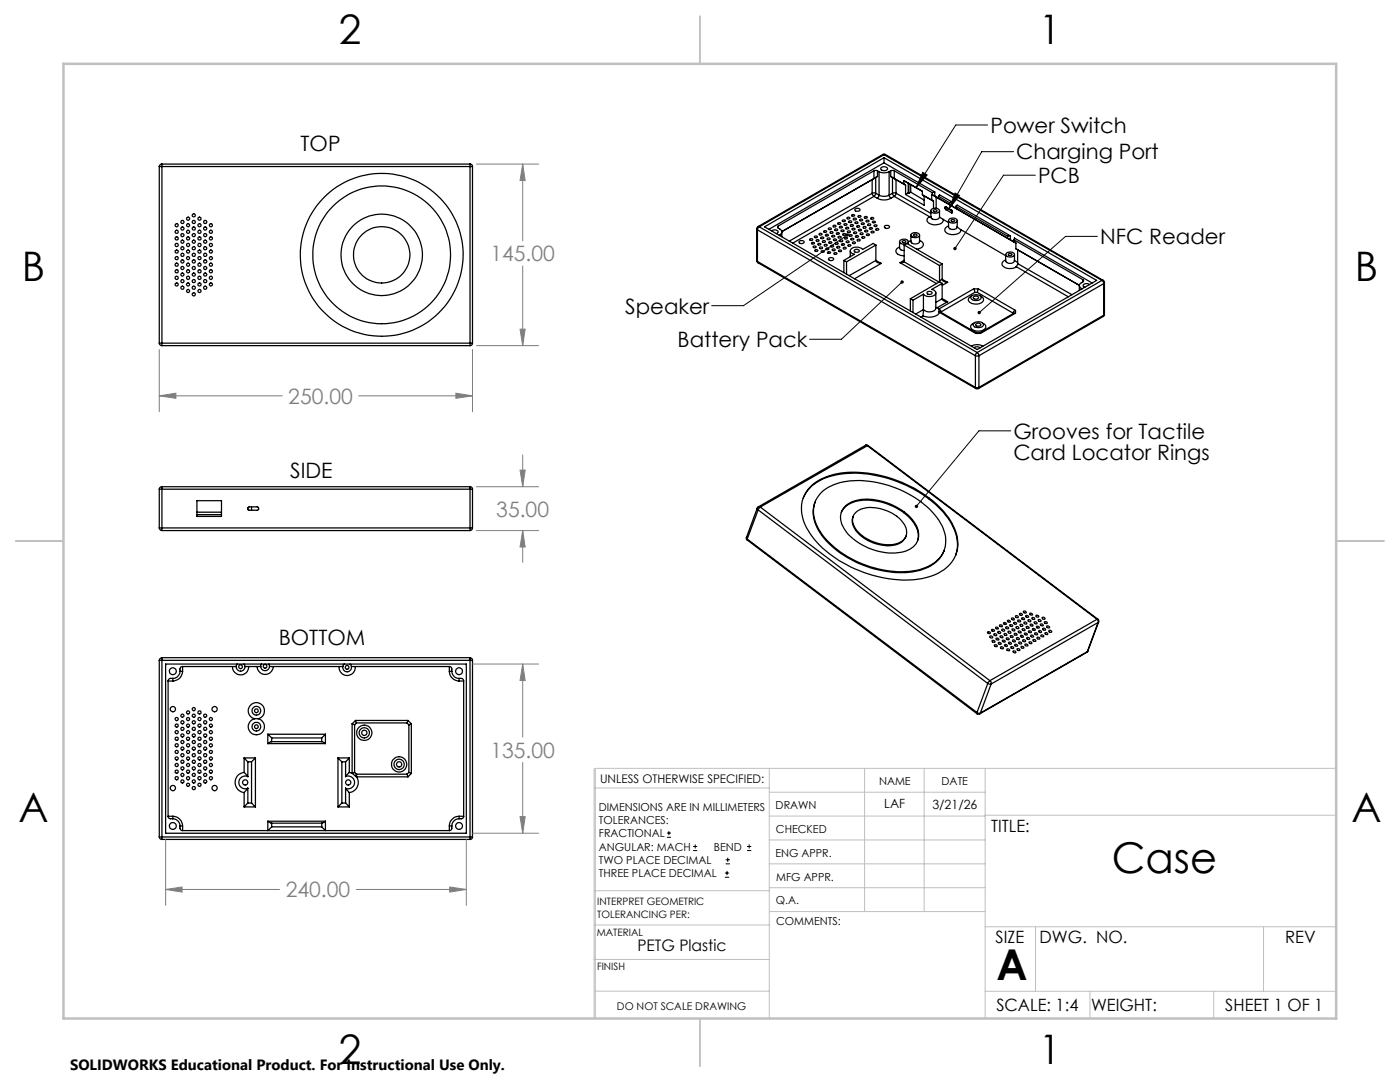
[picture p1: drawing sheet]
<svg xmlns="http://www.w3.org/2000/svg" width="279mm" height="216mm" viewBox="0 0 279 216" stroke-linecap="round" stroke-linejoin="round" font-family="sans-serif">
<g fill="none" stroke="#000" stroke-width=".25">
<path d="M31.8 33.2h.5M31.8 33.2v35.3M32.3 32.7l-.3 .1-.2 .4M32.3 32.7v.5M32.3 33.2v35.3M32.3 33.2h61.5M32.3 32.7h61.5M93.8 32.7l.3 .1 .2 .4M93.8 33.2h.5M93.8 32.7v.5M93.8 33.2v35.3M94.3 33.2v35.3"/>
<path d="M174.1 38.6l.3 .6M174.1 38.6h.7M174.1 38.6l-16.6 9.5M174.4 34.1h.7M174.4 34.1l-19.1 11M174.4 39.2l.7 .3M174.4 34.1v1.5M174.4 35.6l-18.4 10.6M174.4 39.2l-16.2 9.3M174.8 35.4l-.7 .4v2.8M174.8 38.6l-.4 .6M174.8 38.6l.6 .3"/>
<path d="M174.8 35.4v3.2M175.1 39.5a2.76 2.76 0 0 0 2.7 0M175.1 35.2l-.7 .4M175.1 34.1l.3 .2M175.1 35.2l-.3 .2M175.1 34.1v1.1M175.4 34.3a2.17 2.17 0 0 0 2 0M175.4 38.9a2.17 2.17 0 0 0 2 0M175.4 38.9l-.3 .6M175.4 34.3v4.6M175.9 33.4a.8 .8 0 0 1 1.2 .3 .81 .81 0 0 1-1.3 0zM176.2 30.8h.5"/>
<path d="M176.2 30.8l.2 .1M176.2 30.8l-24.9 14.4M176.4 30.9l-24.9 14.4M176.4 30.9l43.5 25.1M176.4 32.5l-22.9 13.3M176.4 32.5l10.1 5.8M176.4 31.5v1M176.7 30.8l-.3 .1M176.7 30.8l43.5 25.2M177.4 38.9l.4 .6M177.4 34.3v4.6M177.8 34.1h.7"/>
<path d="M177.8 35.2l.7 .4M177.8 34.1l-.4 .2M177.8 35.2l.3 .2M177.8 34.1v1.1M178.1 35.4l.7 .4M178.1 38.6h.7M178.1 38.6l.4 .6M178.1 35.4v3.2M178.1 38.6l-.7 .3M178.5 34.1l7.6 4.4M178.5 39.2l-.7 .3M178.5 39.2l7 4.1"/>
<path d="M178.5 35.6l1.9 1.1M178.5 34.1v1.5M178.8 38.6l-.3 .6M178.8 35.8v2.8M178.8 35.8l1.9 1.1M178.8 38.6l7 4M180.4 36.1v.6M180.4 36.1l3.7 2.1M180.4 36.7l.3 .2M180.7 38.8l3.7 2.2v-1.9M180.7 36.9v1.9M181.3 38.5l-.6 .3"/>
<path d="M181.3 38.5l.1 .1M181.3 36.5v2M181.4 36.6v2M181.8 38.3l-.4 .3M181.8 38.3l2.6 1.6M181.8 36.8v1.5M184.1 38.9l1.8 1M184.1 38.2v.7M184.1 38.9l.3 .2M184.4 39.1l1.9 1M185.9 38.8h.2M185.9 38.8l.9 .5"/>
<path d="M185.9 38.8v1.1M185.9 39.9l.4 .2M186.1 38.8l.4 .3M186.1 38.5v.3M186.5 38.3l-.4 .2M186.5 39.1l1 .6-.2-.1M186.5 38.3v.8M186.8 39.3l15.9 9.2M186.8 39.3v2.3M187.3 39.2l.2-.3 2.5 1.4M187.3 39.6l2.2 1.3M187.3 39.2l2.2 1.3"/>
<path d="M187.3 39.2v.4M151 52l.3 .4M151 45.6l.2 .3M151 52l.2 .2M151 45.6v6.4M151.2 52.2l.1 .2M151.2 45.9l43.5 25.1M151.2 45.9v6.3M151.2 52.2l43.5 25.1M151.3 45.2l-.3 .4M151.3 45.2l.2 .1M151.3 52.4l43.5 25.1"/>
<path d="M151.5 45.3l-.3 .6M151.5 45.3l43.5 25M152.6 45.3l23.8-13.8 42.5 24.5-23.9 13.7zM154 46.1a.78 .78 0 0 1 1.3 .3l-.4 .2M155.3 45.1l-.1 .2 .1 .2M155.3 45.5l.3 .2a.61 .61 0 0 1 .4 .6 .61 .61 0 0 1-.4 .5M155.3 45.1v.4M155.6 46.8l-.1 .1M155.6 46.8v.2M156 46.3v.9M159.5 48.2a.53 .53 0 0 1 .6-.2 .53 .53 0 0 1 .3 .4 .53 .53 0 0 1-.5 .2 .53 .53 0 0 1-.4-.4zM161.6 47.7a.29 .29 0 0 1 .4-.1 .29 .29 0 0 1 .1 .3h-.4z"/>
<path d="M162 48.5a.31 .31 0 0 1 .3-.2 .31 .31 0 0 1 .2 .3 .32 .32 0 0 1-.3 .1 .32 .32 0 0 1-.2-.2zM162.3 49.1h.3l.3 .1a.27 .27 0 0 1-.3 .3 .27 .27 0 0 1-.3-.4zM162.5 47.2a.33 .33 0 0 1 .4-.1 .33 .33 0 0 1 .2 .2 .33 .33 0 0 1-.3 .2 .33 .33 0 0 1-.3-.3zM162.6 49.9a.27 .27 0 0 1 .4-.1 .27 .27 0 0 1 .1 .3h-.4zM162.9 47.9a.26 .26 0 0 1 .3-.1 .26 .26 0 0 1 .2 .3h-.5zM163.2 48.6a.33 .33 0 0 1 .6 .2 .3 .3 0 0 1-.3 .1 .3 .3 0 0 1-.3-.3zM163.5 46.7a.31 .31 0 0 1 .3-.2 .31 .31 0 0 1 .2 .3 .32 .32 0 0 1-.3 .1 .32 .32 0 0 1-.2-.2zM163.6 49.3l.5 .1a.31 .31 0 0 1-.3 .2 .31 .31 0 0 1-.3-.2zM163.8 47.4a.29 .29 0 0 1 .3-.1 .29 .29 0 0 1 .2 .3h-.4zM164 50.1a.25 .25 0 0 1 .3-.1 .25 .25 0 0 1 .1 .3 .25 .25 0 0 1-.3 .1 .25 .25 0 0 1-.1-.3zM164.1 48.1a.27 .27 0 0 1 .4-.1 .27 .27 0 0 1 .1 .3h-.4zM164.4 46.1a.27 .27 0 0 1 .3-.1 .27 .27 0 0 1 .2 .3h-.4z"/>
<path d="M164.5 48.8l.6 .1a.27 .27 0 0 1-.3 .2 .27 .27 0 0 1-.3-.3zM164.7 46.8a.27 .27 0 0 1 .4-.1 .27 .27 0 0 1 .1 .4h-.3zM164.9 49.5l.5 .1a.31 .31 0 0 1-.3 .2 .31 .31 0 0 1-.3-.2zM165.1 47.6a.29 .29 0 0 1 .3-.1 .29 .29 0 0 1 .2 .3h-.5zM165.2 50.3a.33 .33 0 0 1 .5 .1 .31 .31 0 0 1-.3 .2 .31 .31 0 0 1-.2-.3zM165.3 45.6a.29 .29 0 0 1 .4-.2 .29 .29 0 0 1 .1 .4h-.4zM165.4 51.5a.63 .63 0 0 1 1 .3 .53 .53 0 0 1-.6 .2 .53 .53 0 0 1-.4-.5zM165.4 48.3a.31 .31 0 0 1 .3-.1 .31 .31 0 0 1 .3 .3 .33 .33 0 0 1-.6-.2zM165.7 46.3a.27 .27 0 0 1 .3-.1 .27 .27 0 0 1 .2 .3h-.5zM165.8 49a.33 .33 0 0 1 .5 .2 .3 .3 0 0 1-.3 .1 .3 .3 0 0 1-.2-.3zM166.1 47l.5 .1a.27 .27 0 0 1-.3 .2 .27 .27 0 0 1-.2-.3zM166.1 49.8a.29 .29 0 0 1 .4-.2 .29 .29 0 0 1 .1 .4h-.4z"/>
<path d="M166.3 45a.27 .27 0 0 1 .3-.1 .27 .27 0 0 1 .2 .4h-.4zM166.3 47.8a.29 .29 0 0 1 .4-.1 .29 .29 0 0 1 .2 .3h-.5zM166.4 50.5a.31 .31 0 0 1 .4-.1 .31 .31 0 0 1 .2 .3 .31 .31 0 0 1-.3 .1 .31 .31 0 0 1-.3-.3zM166.6 45.8a.28 .28 0 0 1 .3-.2 .28 .28 0 0 1 .2 .4h-.3zM166.7 48.5a.27 .27 0 0 1 .3-.1 .27 .27 0 0 1 .2 .3h-.4zM166.9 46.5a.32 .32 0 0 1 .4-.1 .32 .32 0 0 1 .2 .2 .32 .32 0 0 1-.3 .2 .32 .32 0 0 1-.3-.3zM167.1 49.2h.5a.31 .31 0 0 1-.3 .3 .31 .31 0 0 1-.3-.3zM167.2 44.5a.31 .31 0 0 1 .3-.1 .31 .31 0 0 1 .2 .3 .31 .31 0 0 1-.3 .1 .31 .31 0 0 1-.2-.3zM167.3 47.2a.36 .36 0 0 1 .6 .2 .33 .33 0 0 1-.4 .1 .33 .33 0 0 1-.2-.3zM167.4 50a.28 .28 0 0 1 .3-.2 .28 .28 0 0 1 .2 .4h-.5zM167.6 45.2l.2-.1 .3 .2a.27 .27 0 0 1-.3 .2 .27 .27 0 0 1-.2-.3zM167.7 47.9l.5 .1a.28 .28 0 0 1-.3 .2 .28 .28 0 0 1-.3-.2z"/>
<path d="M167.9 46a.29 .29 0 0 1 .3-.1 .29 .29 0 0 1 .2 .3h-.5zM168 48.6a.25 .25 0 0 1 .4 0 .25 .25 0 0 1 .1 .3 .25 .25 0 0 1-.4 .1 .25 .25 0 0 1-.1-.4zM168.1 44a.28 .28 0 0 1 .3-.2 .28 .28 0 0 1 .2 .4h-.4zM168.2 46.7a.27 .27 0 0 1 .4-.1 .27 .27 0 0 1 .1 .3h-.4zM168.3 49.5a.28 .28 0 0 1 .3-.2 .28 .28 0 0 1 .2 .3h-.5zM168.4 52l.5 .2M168.4 52v2.4M168.5 44.7a.33 .33 0 0 1 .5 .1 .31 .31 0 0 1-.3 .2 .31 .31 0 0 1-.2-.3zM168.6 47.4h.5a.31 .31 0 0 1-.3 .3 .31 .31 0 0 1-.3-.3zM168.8 45.4a.29 .29 0 0 1 .3-.1 .29 .29 0 0 1 .2 .3h-.5zM168.9 48.1l.5 .1a.28 .28 0 0 1-.2 .2 .28 .28 0 0 1-.3-.2zM168.9 52.2v2.5"/>
<path d="M169.1 43.4l.2-.1 .3 .2a.27 .27 0 0 1-.3 .2 .27 .27 0 0 1-.2-.3zM169.1 46.2a.29 .29 0 0 1 .4-.2 .29 .29 0 0 1 .2 .4h-.5zM169.2 48.9a.33 .33 0 0 1 .6 .1 .3 .3 0 0 1-.3 .2 .3 .3 0 0 1-.3-.3zM169.4 44.2a.29 .29 0 0 1 .3-.2 .29 .29 0 0 1 .2 .4h-.5zM169.5 46.9a.31 .31 0 0 1 .3-.1 .31 .31 0 0 1 .2 .3 .33 .33 0 0 1-.5-.2zM169.7 50.1v1.1M169.7 44.9a.27 .27 0 0 1 .4-.1 .27 .27 0 0 1 .1 .3h-.4zM169.8 47.6a.29 .29 0 0 1 .3-.1 .29 .29 0 0 1 .2 .3h-.4zM170 42.9a.33 .33 0 0 1 .5 .1 .31 .31 0 0 1-.3 .2 .31 .31 0 0 1-.2-.3zM170 45.6a.33 .33 0 0 1 .4-.1 .33 .33 0 0 1 .2 .3 .36 .36 0 0 1-.6-.2zM170.1 48.4a.27 .27 0 0 1 .4-.2 .27 .27 0 0 1 .1 .4h-.4zM170.4 43.6h.5a.31 .31 0 0 1-.3 .3 .31 .31 0 0 1-.3-.3z"/>
<path d="M170.4 46.4a.27 .27 0 0 1 .3-.2 .27 .27 0 0 1 .2 .4h-.4zM170.5 49.9a.53 .53 0 0 1 .6-.2 .53 .53 0 0 1 .3 .5 .63 .63 0 0 1-.9-.2zM170.6 44.4a.28 .28 0 0 1 .4-.2 .28 .28 0 0 1 .2 .4h-.3l-.3-.1zM170.6 41.7a.53 .53 0 0 1 .6-.2 .53 .53 0 0 1 .4 .5 .63 .63 0 0 1-1-.2zM170.7 47.1a.27 .27 0 0 1 .4-.1 .27 .27 0 0 1 .1 .3h-.3zM171 45.1a.32 .32 0 0 1 .3-.1 .32 .32 0 0 1 .3 .2 .32 .32 0 0 1-.4 .2 .32 .32 0 0 1-.2-.3zM171.1 47.8a.29 .29 0 0 1 .3-.1 .29 .29 0 0 1 .2 .3h-.5zM171.2 43.1a.31 .31 0 0 1 .4-.1 .31 .31 0 0 1 .2 .3 .31 .31 0 0 1-.3 .1 .31 .31 0 0 1-.3-.3zM171.3 45.8a.29 .29 0 0 1 .4-.1 .29 .29 0 0 1 .1 .3h-.4zM171.6 43.9a.28 .28 0 0 1 .3-.2 .28 .28 0 0 1 .2 .3l-.4 .1zM171.7 46.5l.5 .1a.28 .28 0 0 1-.3 .2 .28 .28 0 0 1-.2-.2zM171.9 44.6a.27 .27 0 0 1 .4-.2 .27 .27 0 0 1 .1 .4h-.4z"/>
<path d="M172.1 47.2l.5 .1a.28 .28 0 0 1-.3 .3 .28 .28 0 0 1-.3-.3zM172.3 45.3a.27 .27 0 0 1 .3-.1 .27 .27 0 0 1 .2 .3h-.4zM172.5 43.3a.33 .33 0 0 1 .6 .1 .3 .3 0 0 1-.4 .2 .3 .3 0 0 1-.2-.3zM172.6 46h.6a.31 .31 0 0 1-.3 .3 .31 .31 0 0 1-.3-.3zM172.8 44a.29 .29 0 0 1 .4-.1 .29 .29 0 0 1 .2 .3h-.5zM173 46.7a.25 .25 0 0 1 .3-.1 .25 .25 0 0 1 .1 .4 .25 .25 0 0 1-.3 0 .25 .25 0 0 1-.1-.3zM173.2 44.8a.27 .27 0 0 1 .3-.2 .27 .27 0 0 1 .2 .4h-.5zM173.5 45.5a.31 .31 0 0 1 .4-.1 .31 .31 0 0 1 .2 .2 .32 .32 0 0 1-.3 .2 .32 .32 0 0 1-.3-.3zM173.8 43.5a.27 .27 0 0 1 .3-.1 .27 .27 0 0 1 .2 .3h-.4zM173.8 46.2a.29 .29 0 0 1 .4-.1 .29 .29 0 0 1 .2 .3h-.5zM174.1 44.2a.28 .28 0 0 1 .3-.1 .28 .28 0 0 1 .2 .3l-.2 .1-.3-.1zM174.4 44.9a.33 .33 0 0 1 .6 .2 .31 .31 0 0 1-.3 .1 .31 .31 0 0 1-.3-.3z"/>
<path d="M174.8 45.7a.27 .27 0 0 1 .3-.1 .27 .27 0 0 1 .2 .3h-.5zM174.8 48.9l-.5-.3-2.1 1.2a1.67 1.67 0 0 0-2.5 .1l.1 .4 .7 .4-2.1 1.3M174.8 52v.1a1.07 1.07 0 0 0 1.1 .5M174.8 52l1.1 .6M174.8 52l-5.3 3M174.8 48.9l-5.9 3.3M174.8 48.9v3.1M175.9 52.6l-5.4 3M176.5 45.1a.53 .53 0 0 1 .6-.2 .53 .53 0 0 1 .4 .5 .53 .53 0 0 1-.6 .2 .53 .53 0 0 1-.4-.5zM179.5 49.3a.78 .78 0 0 0-.7 .8 .78 .78 0 0 0 .7 .8l.9 .1M179.5 49.5a.76 .76 0 0 0 .9 .5M179.5 48.2v1.3"/>
<path d="M179.6 52.4l7.3 4.2M180.1 48.1a.31 .31 0 0 1 .4-.1 .31 .31 0 0 1 .2 .4h-.6l-.1-.2zM180.4 52.2l-.8 .2M180.4 52.2l7 4.1M180.4 52v.2M180.4 52l-.8 .4M180.4 48.9v3.1M180.4 48.9l7.1 4.1M180.4 48.9l.6-.3 7 4.1M181 48.6a.4 .4 0 0 0 .3-.5 .4 .4 0 0 0-.4-.3 .99 .99 0 0 0-1.4 .5 1.01 1.01 0 0 0 1.3 .3M181.3 48.2v.6M181.7 59.6l.5 .3"/>
<path d="M181.7 59.6v2.5M181.8 48l-.5 .3M181.8 48.2a1 1 0 0 0 1.7 0M181.8 46.9v1.3M181.9 46.7a.98 .98 0 0 1 1.6 .3 1.09 1.09 0 0 1-1.7 0zM182.2 59.9v2.5M182.4 46.8a.36 .36 0 0 1 .4-.1 .36 .36 0 0 1 .2 .3 .35 .35 0 0 1-.4 .2 .35 .35 0 0 1-.2-.4zM183.5 48.2h.1M183.5 48a.78 .78 0 0 1 .8 .8 .78 .78 0 0 1-.7 .8l-.6 .1M183.5 46.9v1.3M184.3 58.7l-2.1 1.2M184.3 58.7v3.1"/>
<path d="M185.1 58.2a.52 .52 0 0 1 .9 .4 .53 .53 0 0 1-.6 .2 .53 .53 0 0 1-.4-.5zM185.5 43.3a.74 .74 0 0 0-.5 .8 .74 .74 0 0 0 .7 .6 1.96 1.96 0 0 0 2.5-.7v-.2M185.5 43.3h.3M185.8 43.3a1 1 0 0 0 1.7 0M185.8 42.1v1.3M185.9 41.7a.98 .98 0 0 1 1.6 .5 1.09 1.09 0 0 1-1.7-.1zM186.3 42a.39 .39 0 0 1 .4-.2 .39 .39 0 0 1 .3 .4 .4 .4 0 0 1-.4 .1 .4 .4 0 0 1-.3-.3zM186.3 40.1v1.5M186.8 58.5v3a1.54 1.54 0 0 1-2.5 .3M187.5 43.3v.1M187.5 56v.3M187.5 43.3l.7 .5"/>
<path d="M187.5 42.1v1.2M187.5 53v3M188 56.6l-2.1 1.1a.66 .66 0 0 1 .7 .4 .66 .66 0 0 1-.1 .7 1.85 1.85 0 0 1-2.2-.1M188 59.6a1.04 1.04 0 0 0 1.1 .6M188 55.7l-.5 .3M188 55.7a1.04 1.04 0 0 0 1.1 .6M188 59.6l1.1 .6M188 59.6l-1.2 .7M188 56.6l-.5-.4-5.8 3.4M188 52.7v3M188 56.6v3M188 52.7l-.5 .3"/>
<path d="M188 55.7l1.1 .6M188.2 43.8l1.1 .6M188.6 41.5l.2 .3M188.6 41.4v.1M188.8 41.3l-.2-.1v.2M188.8 41.3l1.1 .6 .2 .5M188.8 41.8l1.1 .7M188.8 41.3l-.2 .1M188.9 41.3l-.3 .2M188.9 41.4l.2 .2M189.1 56.3l-1.1 .6M189.1 41.6l-.3 .2"/>
<path d="M189.1 41.6l1 .6M189.3 45.1a.81 .81 0 0 0-.7 .8 .81 .81 0 0 0 .8 .8 2.04 2.04 0 0 0 2.3-.6l.1-.2M189.3 45.3a.97 .97 0 0 0 1.7 0M189.3 44v1.3M189.5 43.7a.99 .99 0 0 1 1.5 .4 1.07 1.07 0 0 1-1.7 0zM189.5 40.9l.5 .2M189.5 40.5v.4M189.8 44a.39 .39 0 0 1 .4-.2 .39 .39 0 0 1 .3 .3 .43 .43 0 0 1-.7-.1zM190 41.1l1 .6-.3-.1v-.4M190 40.3l-.5 .2M190 40.3v.8M190.1 42.4l-.1 .1h-.1"/>
<path d="M190.1 42.4l-.2 .1M190.7 41.2l.3-.3 10.6 6.2M190.7 41.2l10.4 5.9M191 45.3l.8 .6M191 44v1.3M191.8 45.9l8.9 5.1M193.9 59.1a1.39 1.39 0 0 1 1.9 .2 1.07 1.07 0 0 1-1.7 .5l-.4-.4zM193.9 59.1a.74 .74 0 0 0-.7 .7 .74 .74 0 0 0 .7 .7 1.69 1.69 0 0 0 2.4-.7l-.1-.4-.5-.3M194.3 57.6l.2 .7M194.3 59.2a.64 .64 0 0 1 1 .2 .61 .61 0 0 1-1.1-.1zM194.3 57.6h1M194.3 57.6l-6.9 4.1"/>
<path d="M194.5 58.3l-6.7 3.9M194.5 58.3h.6M195.1 58.3l7.1 4.2M195.3 57.6l-.2 .7M195.3 57.6l7.4 4.3M200.7 52v.1M200.7 51.9a.78 .78 0 0 0-.7 .6 .78 .78 0 0 0 .5 .9l.8 .2a2.14 2.14 0 0 0 1.5-.4M200.7 52a1 1 0 0 0 1.8 0M200.7 50.8v1.2M200.8 50.6a.99 .99 0 0 1 1.7 .3 1.07 1.07 0 0 1-1.8-.1zM201.1 47.1a.68 .68 0 0 0 .5 .8M201.3 50.7a.37 .37 0 0 1 .4-.1 .37 .37 0 0 1 .2 .3 .35 .35 0 0 1-.4 .1 .35 .35 0 0 1-.2-.3z"/>
<path d="M201.6 47.1h-.5M201.6 47.9l.9 .4M201.6 47.1v.8M202.3 48.3h.2M202.3 47.8l13.8 8M202.3 48.3l.4 .2M202.3 47.8v.5M202.5 52v.1M202.5 47.5l-.2 .3M202.5 48.3h.1M202.5 52l.6 .4M202.5 47.5v.1"/>
<path d="M202.5 50.8v1.2M202.5 47.5l15.5 9M202.7 49.6l12.7 7.3M202.7 48.5v1.1M202.7 49.6l.4 .2v2.8M202.8 53.2l10.4 6M203.1 52.6l-.3 .6M203.1 52.6l10.8 6.2M215.4 57v1M215.8 57.6h.1M215.8 57.6v.1M216.1 56.2a.71 .71 0 0 0-.7 .6 .71 .71 0 0 0 .4 .8"/>
<path d="M216.1 55.8a.22 .22 0 0 1 .2 .2 .22 .22 0 0 1-.2 .2M216.1 55.8v.4M217.4 56.8a.73 .73 0 0 0-1.2 .3l.3 .2M219.9 56l.3 .3 .1 .3M219.9 56h.3M219.9 56l-24.9 14.3M220.2 56l.2 .4M220.3 56.6l-24.9 14.4M220.3 56.6v6.3M220.4 56.4l-.1 .2M220.4 56.4v6.3M31.8 68.5h.5"/>
<path d="M31.8 68.5l.2 .4 .3 .1M32.3 68.5v.5M32.3 68.5h61.5M32.3 69h61.5M93.8 68.5h.5M93.8 68.5v.5M94.3 68.5l-.2 .4-.3 .1M184.2 63l-.4 .3M184.3 61.8l-.1 1.2M184.3 61.8l-1.6 .9M186.8 61.3l.3 .1M187.1 61.4l.3 .3"/>
<path d="M187.4 61.7v.5M187.4 61.7h.1M187.4 62.2l.1 .1M187.4 62.2l.3 .1M187.5 61.7l.3 .5M187.5 62.3a2.62 2.62 0 0 1-3.3 .7M187.5 62.3l7.2 4.2M187.7 62.3h-.2M187.7 62.3l7.2 4.1M187.8 62.2v.2M189.1 60.2l-2 1.2M193.9 69.1a2.23 2.23 0 0 1 2.2 0"/>
<path d="M194.4 64.5a1.3 1.3 0 0 1 1.9 .2 1.11 1.11 0 0 1-1.8 .5l-.3-.3zM194.4 64.5a.72 .72 0 0 0-.7 .7 .72 .72 0 0 0 .7 .7 1.69 1.69 0 0 0 2.3-.7l-.1-.4-.5-.3M194.4 69.4a1.06 1.06 0 0 1 1.2 0M194.7 71h.7M194.7 77.3h.7M194.7 77.3l.1 .2M194.7 71v6.3M194.7 66.5h1M194.8 77.5h.5M194.8 64.7a.61 .61 0 0 1 1 .1 .61 .61 0 0 1-1.1-.1zM195 70.3l-.3 .4v.3M195 70.3l.4 .7"/>
<path d="M195.4 77.3l-.1 .2M195.4 71v6.3M195.5 66.4l.2 .1M195.5 66.4l-.8 .1M202.2 62.5v.1M202.7 62.5h-.4l-6.8 3.9M202.7 61.9l-.4 .2-.1 .4M202.7 62.5l-7 4M202.7 61.9v.6M220.2 63.1l-24.9 14.4M220.3 62.9l-.1 .2M220.3 62.9l-24.9 14.4"/>
<path d="M220.4 62.7l-.2 .4M220.4 62.7l-.1 .2M31.8 97.6h.5M31.8 97.6v7.7M32.3 97.1v.5M32.3 97.1l-.3 .1-.2 .4M32.3 97.6v7.7M32.3 97.6h61.5M32.3 97.1h61.5M39.3 99.9h4.9v3.1h-4.9zM93.8 97.1v.5M93.8 97.1l.4 .2 .1 .3"/>
<path d="M93.8 97.6h.5M93.8 97.6v7.7M94.3 97.6v7.7M160.3 99.4a8.3 8.3 0 0 1 6.4-4.6 24.4 24.4 0 0 1 16.5 3.3 16.6 16.6 0 0 1 7.5 8.3 6.5 6.5 0 0 1 0 4.3M161.7 97.2a12.5 12.5 0 0 1 9.8-2.9 25.4 25.4 0 0 1 16.8 7.8 9 9 0 0 1 2.6 8.1 7.8 7.8 0 0 1-6.2 5.1 24 24 0 0 1-17.2-3.4 16.2 16.2 0 0 1-7.3-8.4 6.2 6.2 0 0 1 1.5-6.3zM164 98.2a11.1 11.1 0 0 1 8.6-2.2 20.4 20.4 0 0 1 14.8 7.8 6.2 6.2 0 0 1 .1 7.6 10.6 10.6 0 0 1-8.3 2.7 20.9 20.9 0 0 1-15.1-7.4 7 7 0 0 1-1.3-6.8zM172.7 88.9h.5M172.7 88.9h.4M172.7 88.9l-21.4 12.2M173.1 88.9l-21.4 12.3M173.1 88.9l45.8 34.7M173.2 88.9h-.1"/>
<path d="M173.2 88.9l45.9 34.6M31.8 105.3h.5M31.8 105.3v.3l.5 .3M32.3 105.3v.6M32.3 105.3h61.5M32.3 105.9h61.5M39.3 102.2h4.9M39.3 102.7h4.9M49.5 101.2l1.9-.1 .2 .5-.2 .2h-1.8l-.1-.2zM50.2 101.1v.7M93.8 105.3h.5M93.8 105.3v.6"/>
<path d="M94.3 105.3l-.1 .3-.4 .3M149 107.2l-.1 .3 .3 .3M149 107.2l.1 .4M149.1 107.6l.1 .2M149.1 107.6l45.9 34.6M149.2 107.8l45.8 34.6M151.1 101.4l.2 .3M151.1 101.4l-2.1 5.8M151.3 101.7l45.8 34.7M151.3 101.7l-2.2 5.9M151.3 101.1l-.2 .3M151.3 101.1l.4 .1"/>
<path d="M151.7 101.2l-.4 .5M151.7 101.2l45.9 34.6M162.7 100.2a6.8 6.8 0 0 0 1.3 6.7 20.6 20.6 0 0 0 18.8 7.1 6.9 6.9 0 0 0 5.7-4.2M167.9 102.2a5.1 5.1 0 0 1 5-2.4 11.9 11.9 0 0 1 9.7 4.9 3.8 3.8 0 0 1 .5 3.2M168.8 100.9a7.9 7.9 0 0 1 7.2-.9 10.4 10.4 0 0 1 7.1 5.4 3.5 3.5 0 0 1-2.8 4.7 12 12 0 0 1-11.6-4.3 3.5 3.5 0 0 1 .1-4.9zM170.3 103a3.3 3.3 0 0 0 1.4 3.8 8.1 8.1 0 0 0 7.8 1.6l.6-.4 .7-1M170.7 102.4a5.6 5.6 0 0 1 6-.6 5.7 5.7 0 0 1 4.2 4.3 2.59 2.59 0 0 1-2.5 2.5 8.1 8.1 0 0 1-8-3.7 2.17 2.17 0 0 1 .3-2.5zM31.8 131.8h.5M31.8 131.8v35.2M32.3 131.2v.6M32.3 131.2l-.3 .1-.2 .5M32.3 131.8h61.5"/>
<path d="M32.3 131.2h61.5M32.3 131.8v35.2M33.1 132.5h60v33.8h-60zM33.5 135.9v27M33.5 135.9h1M34.5 135.4h-.6l-.4 .5M34.5 135.4v.5M35.9 133.9a1.45 1.45 0 0 1-1.4 1.5M35.9 133.9h.5M36.4 133a.49 .49 0 0 0-.5 .5v.4M36.4 133.9a1.97 1.97 0 0 1-1.9 2M36.4 133h10.7"/>
<path d="M36.4 133v.9M46.4 133a1.62 1.62 0 0 0 1.6 1.7 1.62 1.62 0 0 0 1.6-1.7M47.1 133a.88 .88 0 0 0 .9 .9 .88 .88 0 0 0 .9-.9M47.3 132.5l-.2 .5M48.7 132.5l.2 .5M48.9 133h3.1M51.3 133a1.62 1.62 0 0 0 1.6 1.6 1.62 1.62 0 0 0 1.6-1.6M52 133a.89 .89 0 0 0 .9 .8 .89 .89 0 0 0 .9-.8M52.2 132.5l-.2 .5M53.7 132.5l.1 .5M53.8 133h14.6M67.7 133a1.63 1.63 0 0 0 1.6 1.8 1.63 1.63 0 0 0 1.6-1.8"/>
<path d="M68.4 133a.87 .87 0 0 0 .9 1.1 .87 .87 0 0 0 .8-1.1M68.7 132.5l-.3 .5M69.8 132.5l.3 .5M70.1 133h19.6M89.7 133l.4 .2 .1 .7M89.7 133.9a1.97 1.97 0 0 0 1.9 2M89.7 133.9h.5M89.7 133v.9M90.2 133.9a1.45 1.45 0 0 0 1.4 1.5M91.6 135.4h.7l.2 .5M91.6 135.4v.5M91.6 135.9h.9"/>
<path d="M92.5 135.9v27M93.8 131.2v.6M93.8 131.2l.4 .3 .1 .3M93.8 131.8h.5M93.8 131.8v35.2M94.3 131.8v35.2M197.1 136.4l.7 .1M197.1 126a.27 .27 0 0 1 .4 .1 .27 .27 0 0 1 0 .3l-.4-.1zM197.1 136.4l-2.1 5.8M197.6 135.8l-.5 .6M197.6 135.8l.2 .2v.5M197.6 126.9a.27 .27 0 0 1 .4 0 .27 .27 0 0 1 0 .4l-.4-.1z"/>
<path d="M197.8 136.5l-2.1 5.8M197.9 125.6a.3 .3 0 0 1 .4 0 .3 .3 0 0 1 .1 .3 .29 .29 0 0 1-.4 .1 .29 .29 0 0 1-.1-.4zM198 127.8a.32 .32 0 0 1 .4 0 .32 .32 0 0 1 .1 .4l-.4-.1zM198.3 126.5a.31 .31 0 0 1 .4 0 .31 .31 0 0 1 .2 .3h-.4zM198.4 128.7a.31 .31 0 0 1 .4 0 .31 .31 0 0 1 .2 .3h-.4zM198.7 125.2a.26 .26 0 0 1 .4-.1 .26 .26 0 0 1 0 .4l-.3-.1zM198.8 127.4a.26 .26 0 0 1 .4-.1 .26 .26 0 0 1 0 .4l-.4-.1zM199.2 126a.27 .27 0 0 1 .4 0 .27 .27 0 0 1 0 .4l-.4-.1zM199.3 128.2a.27 .27 0 0 1 .4 0 .27 .27 0 0 1 0 .4l-.5-.2zM199.5 124.7a.32 .32 0 0 1 .3 0 .32 .32 0 0 1 .2 .4l-.4-.1zM199.6 126.9a.29 .29 0 0 1 .4 0 .29 .29 0 0 1 0 .4l-.3-.1zM199.7 129.1a.32 .32 0 0 1 .4 0 .32 .32 0 0 1 .1 .3h-.3z"/>
<path d="M200 125.6a.3 .3 0 0 1 .4 0 .3 .3 0 0 1 0 .3 .3 .3 0 0 1-.3 0 .3 .3 0 0 1-.1-.3zM200 127.8a.32 .32 0 0 1 .4 0 .32 .32 0 0 1 .2 .3h-.4zM200.3 124.3a.33 .33 0 0 1 .3 0 .33 .33 0 0 1 .2 .3l-.4-.1zM200.4 126.4a.27 .27 0 0 1 .4 0 .27 .27 0 0 1 0 .4l-.4-.2zM200.5 128.6a.27 .27 0 0 1 .4 0 .27 .27 0 0 1 0 .4l-.4-.2zM200.8 125.1a.27 .27 0 0 1 .3 0 .27 .27 0 0 1 .1 .4l-.5-.2zM200.9 127.3a.27 .27 0 0 1 .3 0 .27 .27 0 0 1 .1 .4l-.5-.2zM201 123.8a.28 .28 0 0 1 .4-.1 .28 .28 0 0 1 .1 .4h-.3zM201.2 126a.29 .29 0 0 1 .4 0 .29 .29 0 0 1 0 .4l-.3-.1zM201.3 128.2a.28 .28 0 0 1 .4-.1 .28 .28 0 0 1 0 .5l-.3-.2zM201.5 124.7a.32 .32 0 0 1 .4 0 .32 .32 0 0 1 .1 .3h-.3zM201.6 126.9a.32 .32 0 0 1 .4-.1 .32 .32 0 0 1 .1 .4l-.4-.1z"/>
<path d="M201.7 129.1a.32 .32 0 0 1 .4-.1 .32 .32 0 0 1 .1 .4l-.4-.1zM201.9 123.4a.32 .32 0 0 1 .3-.1 .32 .32 0 0 1 .2 .4h-.3zM202 125.5a.33 .33 0 0 1 .4 0 .33 .33 0 0 1 .1 .4 .33 .33 0 0 1-.4 0 .33 .33 0 0 1-.1-.4zM202.1 127.7a.27 .27 0 0 1 .4 0 .27 .27 0 0 1 0 .4l-.3-.1zM202.2 129.9a.27 .27 0 0 1 .4 0 .27 .27 0 0 1 0 .4l-.4-.2zM202.4 124.2a.27 .27 0 0 1 .3 0 .27 .27 0 0 1 0 .4l-.4-.2zM202.4 126.4a.27 .27 0 0 1 .4 0 .27 .27 0 0 1 0 .4l-.3-.1zM203 129.5a.32 .32 0 0 1 .3 0 .32 .32 0 0 1 .2 .3h-.3zM203.1 123.8a.32 .32 0 0 1 .4-.1 .32 .32 0 0 1 .1 .4l-.4-.1zM203.2 126a.32 .32 0 0 1 .4-.1 .32 .32 0 0 1 .1 .4l-.4-.1zM203.3 128.2a.32 .32 0 0 1 .4-.1 .32 .32 0 0 1 .1 .4h-.3zM203.4 122.4a.32 .32 0 0 1 .4 0 .32 .32 0 0 1 .2 .4h-.3z"/>
<path d="M203.6 124.7a.31 .31 0 0 1 .3-.1 .31 .31 0 0 1 .2 .4h-.3zM203.7 126.8a.33 .33 0 0 1 .4 0 .33 .33 0 0 1 .1 .3 .33 .33 0 0 1-.4 0 .33 .33 0 0 1-.1-.3zM203.8 129a.27 .27 0 0 1 .4 0 .27 .27 0 0 1 0 .4l-.4-.2zM203.9 123.3a.27 .27 0 0 1 .4 0 .27 .27 0 0 1 0 .3h-.3zM204 125.5a.26 .26 0 0 1 .4 0 .26 .26 0 0 1 0 .3l-.4-.1zM204.4 126.4a.28 .28 0 0 1 .4-.1 .28 .28 0 0 1 .1 .4l-.4-.1zM204.5 128.6a.28 .28 0 0 1 .4-.1 .28 .28 0 0 1 .1 .4l-.4-.1zM204.7 122.9a.32 .32 0 0 1 .4-.1 .32 .32 0 0 1 .1 .4l-.4-.1zM204.8 125.1a.32 .32 0 0 1 .4-.1 .32 .32 0 0 1 .1 .4l-.4-.1zM204.9 127.2a.32 .32 0 0 1 .4 0 .32 .32 0 0 1 .1 .4h-.3zM205.1 123.8a.31 .31 0 0 1 .4-.1 .31 .31 0 0 1 .2 .3h-.3zM205.2 125.9a.32 .32 0 0 1 .4 0 .32 .32 0 0 1 .2 .3h-.3z"/>
<path d="M205.4 128.1a.32 .32 0 0 1 .3 0 .32 .32 0 0 1 .2 .3h-.4zM205.5 122.4a.26 .26 0 0 1 .4 0 .26 .26 0 0 1 0 .3h-.3zM205.6 124.6a.28 .28 0 0 1 .4 0 .28 .28 0 0 1 0 .4l-.4-.2zM205.7 126.8a.27 .27 0 0 1 .4 0 .27 .27 0 0 1 0 .3l-.4-.1zM206.1 125.4a.27 .27 0 0 1 .4 0 .27 .27 0 0 1 0 .4l-.4-.2zM206.1 127.7a.28 .28 0 0 1 .4-.1 .28 .28 0 0 1 .1 .4l-.4-.1zM206.4 124.1a.29 .29 0 0 1 .4 0 .29 .29 0 0 1 0 .4l-.3-.1zM206.5 126.4a.31 .31 0 0 1 .4-.1 .31 .31 0 0 1 .1 .3h-.3zM206.7 122.8a.32 .32 0 0 1 .4 0 .32 .32 0 0 1 .2 .3h-.4zM206.8 125a.32 .32 0 0 1 .4 0 .32 .32 0 0 1 .2 .3h-.5zM206.9 127.2a.32 .32 0 0 1 .4 0 .32 .32 0 0 1 .2 .3h-.5zM207.2 123.7a.33 .33 0 0 1 .4 0 .33 .33 0 0 1 .1 .3h-.3z"/>
<path d="M207.3 125.8a.27 .27 0 0 1 .4 0 .27 .27 0 0 1 0 .4l-.4-.2zM207.6 124.6a.27 .27 0 0 1 .4-.1 .27 .27 0 0 1 .1 .4l-.4-.1zM207.8 126.7a.26 .26 0 0 1 .3 0 .26 .26 0 0 1 .1 .4l-.4-.1zM208.1 125.4a.28 .28 0 0 1 .4 0 .28 .28 0 0 1 0 .4l-.3-.1zM208.4 124.1a.32 .32 0 0 1 .4 0 .32 .32 0 0 1 .2 .3h-.5zM208.5 126.3a.32 .32 0 0 1 .4 0 .32 .32 0 0 1 .2 .3l-.5-.1zM208.9 124.9a.33 .33 0 0 1 .4 0 .33 .33 0 0 1 .1 .4 .33 .33 0 0 1-.4 0 .33 .33 0 0 1-.1-.4zM209.3 125.8a.28 .28 0 0 1 .4 0 .28 .28 0 0 1 .1 .4l-.4-.1zM216.9 130.2l-21.4 12.3M217 130l-.1 .2M217 130l-21.3 12.3M217.1 129.9l-.2 .3"/>
<path d="M217.1 129.9l-.1 .1M218.9 123.6l.2 .3v.3M218.9 123.6l-21.3 12.2M219.1 123.5l.2 .2v.4M219.1 123.5l-.2 .1M219.1 124.2l-21.3 12.3M219.1 124.2l-2.1 5.8M219.3 124.1l-.2 .1M219.3 124.1l-2.2 5.8M48.7 151.2l.8 .8M48.7 151.2h2.3M48.7 151.2v2.9"/>
<path d="M48.7 154.1l.8 .9M48.7 158.2v2.8M48.7 154.1a2.02 2.02 0 0 0-1.8 2 2.02 2.02 0 0 0 1.8 2.1M49.5 155a1.26 1.26 0 0 0-1.8 1.1 1.26 1.26 0 0 0 1.8 1.2M49.5 157.3l-.8 .9M49.5 152h.7M49.5 152v3M49.5 157.3v2.9M50.2 152v8.2M50.8 143.4a1.62 1.62 0 0 0-1 2.5 1.62 1.62 0 0 0 2.7 0 1.62 1.62 0 0 0-1-2.5M50.8 143.4h.7M50.8 143.4a1.62 1.62 0 0 1-1-2.5 1.62 1.62 0 0 1 2.7 0 1.62 1.62 0 0 1-1 2.5"/>
<path d="M51 151.2l-.8 .8M51 151.2v9.8M53.4 146.5h11.5M53.4 146.5l.8 .7M53.4 146.5v1.9M53.4 148.4h11.5M54.2 148l-.8 .4M54.2 147.2v.8M54.2 147.2h10M54.2 148h10M64.2 148l.7 .4M64.2 147.2v.8"/>
<path d="M64.9 146.5l-.7 .7M64.9 146.5v1.9M67.5 151.2v9.8M67.5 151.2l.7 .8M67.5 151.2h2.2M68.2 152h.8M68.2 152v8.2M69 155a1.26 1.26 0 0 1 1.8 1.1 1.26 1.26 0 0 1-1.8 1.2M69 157.3l.7 .9M69 152v3M69 157.3v2.9M69.7 158.2v2.8"/>
<path d="M69.7 151.2v2.9M69.7 154.1l-.7 .9M69.7 151.2l-.7 .8M69.7 154.1l.7 .2M70.3 154.3l.7 .6M70.3 144.4l.5 .2M70.3 144.4v9.9M70.4 154.3h-.1M70.8 154.1l-.4 .2M70.8 154.1l.4 .4-.2 .4M70.8 144.6v9.5M70.9 143.8l.2 .5"/>
<path d="M70.9 143.8h10.5M70.9 143.8l-.6 .6M71 154.9l.2 .1M71.1 154.5h10.1M71.1 144.3l-.3 .3M71.1 144.3h10.1M71.2 155a2.03 2.03 0 0 1-1.5 3.2M71.2 154.5v.5M71.2 155h10.2M81.2 154.5l.2 .5M81.2 144.3l.4 .3M81.4 143.8l-.2 .5"/>
<path d="M81.4 143.8l.7 .6M81.6 154.1l.5 .2M81.6 154.1l-.4 .4M81.6 144.6v9.5M82.1 144.4l-.5 .2M82.1 144.4v9.9M82.1 154.3l-.7 .7M195 142.4l.5 .1M195 142.2l.3 .1h.4M195 142.2v.2M195.7 142.3l-.2 .2M31.8 167h.5"/>
<path d="M31.8 167l.2 .4 .3 .1M32.3 167v.5M32.3 167h61.5M32.3 167.5h61.5M33.5 162.9l.3 .4 .7 .1M33.5 162.9h1M34.5 163.4a1.45 1.45 0 0 1 1.4 1.4M34.5 162.9a1.97 1.97 0 0 1 1.9 1.9M34.5 162.9v.5M35.9 164.8v.4a.49 .49 0 0 0 .5 .5M35.9 164.8h.5M36.4 165.7h53.3"/>
<path d="M36.4 164.8v.9M48.7 161h2.3M49.5 160.2l-.8 .8M49.5 160.2h.7M50.2 160.2l.8 .8M53.4 163.9v1.8l.8-.7M53.4 163.9l.8 .4M53.4 163.9h11.5M54.2 164.3h10M54.2 165h10M54.2 164.3v.7M64.2 164.3v.7"/>
<path d="M64.9 163.9l-.7 .4M64.9 163.9v1.8l-.7-.7M67.5 161h2.2M68.2 160.2l-.7 .8M68.2 160.2h.8M69 160.2l.7 .8M89.7 164.8h.5M89.7 164.8v.9M90.2 164.8l-.1 .7-.4 .2M91.6 163.4a1.45 1.45 0 0 0-1.4 1.4M91.6 162.9a1.97 1.97 0 0 0-1.9 1.9M91.6 162.9v.5"/>
<path d="M91.6 162.9h.9M92.5 162.9l-.2 .4-.7 .1M93.8 167v.5M93.8 167h.5M94.3 167l-.2 .4-.3 .1"/>
<circle cx="35.3" cy="56.8" r=".32"/>
<circle cx="35.3" cy="55.5" r=".32"/>
<circle cx="35.3" cy="54.1" r=".32"/>
<circle cx="35.3" cy="51.5" r=".32"/>
<circle cx="35.3" cy="46.3" r=".33"/>
<circle cx="35.3" cy="52.8" r=".33"/>
<circle cx="35.3" cy="48.9" r=".32"/>
<circle cx="35.3" cy="50.2" r=".32"/>
<circle cx="35.3" cy="47.6" r=".32"/>
<circle cx="35.3" cy="44.9" r=".32"/>
<circle cx="36.4" cy="49.5" r=".32"/>
<circle cx="36.4" cy="44.3" r=".31"/>
<circle cx="36.4" cy="46.9" r=".31"/>
<circle cx="36.4" cy="45.6" r=".31"/>
<circle cx="36.4" cy="48.2" r=".31"/>
<circle cx="36.4" cy="52.2" r=".31"/>
<circle cx="36.4" cy="57.4" r=".31"/>
<circle cx="36.4" cy="50.9" r=".31"/>
<circle cx="36.4" cy="54.8" r=".31"/>
<circle cx="36.4" cy="53.5" r=".31"/>
<circle cx="36.4" cy="56.1" r=".32"/>
<circle cx="37.5" cy="46.3" r=".32"/>
<circle cx="37.5" cy="48.9" r=".31"/>
<circle cx="37.5" cy="50.2" r=".31"/>
<circle cx="37.5" cy="47.6" r=".31"/>
<circle cx="37.5" cy="44.9" r=".31"/>
<circle cx="37.5" cy="43.6" r=".31"/>
<circle cx="37.5" cy="56.8" r=".31"/>
<circle cx="37.5" cy="55.4" r=".31"/>
<circle cx="37.5" cy="54.1" r=".31"/>
<circle cx="37.5" cy="58.1" r=".31"/>
<circle cx="37.5" cy="51.5" r=".31"/>
<circle cx="37.5" cy="52.8" r=".32"/>
<circle cx="38.7" cy="56.1" r=".32"/>
<circle cx="38.7" cy="58.7" r=".31"/>
<circle cx="38.7" cy="53.5" r=".31"/>
<circle cx="38.7" cy="57.4" r=".31"/>
<circle cx="38.7" cy="52.2" r=".31"/>
<circle cx="38.7" cy="50.9" r=".31"/>
<circle cx="38.7" cy="54.8" r=".31"/>
<circle cx="38.7" cy="43" r=".32"/>
<circle cx="38.7" cy="45.6" r=".32"/>
<circle cx="38.7" cy="48.2" r=".32"/>
<circle cx="38.7" cy="44.3" r=".32"/>
<circle cx="38.7" cy="46.9" r=".32"/>
<circle cx="38.7" cy="49.5" r=".33"/>
<circle cx="39.8" cy="50.2" r=".32"/>
<circle cx="39.8" cy="47.6" r=".32"/>
<circle cx="39.8" cy="44.9" r=".32"/>
<circle cx="39.8" cy="43.6" r=".32"/>
<circle cx="39.8" cy="48.9" r=".32"/>
<circle cx="39.8" cy="52.8" r=".33"/>
<circle cx="39.8" cy="46.3" r=".33"/>
<circle cx="39.8" cy="51.5" r=".32"/>
<circle cx="39.8" cy="58.1" r=".32"/>
<circle cx="39.8" cy="54.1" r=".32"/>
<circle cx="39.8" cy="55.5" r=".32"/>
<circle cx="39.8" cy="56.8" r=".32"/>
<circle cx="40.9" cy="56.1" r=".33"/>
<circle cx="40.9" cy="53.5" r=".32"/>
<circle cx="40.9" cy="57.4" r=".32"/>
<circle cx="40.9" cy="54.8" r=".32"/>
<circle cx="40.9" cy="52.2" r=".32"/>
<circle cx="40.9" cy="50.9" r=".32"/>
<circle cx="41" cy="45.6" r=".31"/>
<circle cx="41" cy="48.2" r=".31"/>
<circle cx="41" cy="44.3" r=".31"/>
<circle cx="41" cy="46.9" r=".31"/>
<circle cx="41" cy="49.5" r=".32"/>
<circle cx="42.1" cy="52.8" r=".32"/>
<circle cx="42.1" cy="51.5" r=".31"/>
<circle cx="42.1" cy="54.1" r=".31"/>
<circle cx="42.1" cy="55.4" r=".31"/>
<circle cx="42.1" cy="56.8" r=".31"/>
<circle cx="42.1" cy="50.2" r=".31"/>
<circle cx="42.1" cy="44.9" r=".31"/>
<circle cx="42.1" cy="47.6" r=".31"/>
<circle cx="42.1" cy="48.9" r=".31"/>
<circle cx="42.1" cy="46.3" r=".32"/>
<circle cx="76.2" cy="50.9" r="5.6"/>
<circle cx="76.2" cy="50.9" r="8.1"/>
<circle cx="76.2" cy="50.9" r="16.2"/>
<circle cx="76.2" cy="50.9" r="13.7"/>
<circle cx="34.5" cy="133.9" r=".69"/>
<circle cx="48" cy="133.1" r=".37"/>
<circle cx="52.9" cy="132.9" r=".37"/>
<circle cx="69.3" cy="133.2" r=".37"/>
<circle cx="91.6" cy="133.9" r=".69"/>
<circle cx="201.2" cy="129.7" r=".26"/>
<circle cx="202.8" cy="128.8" r=".26"/>
<circle cx="203" cy="123" r=".26"/>
<circle cx="203.1" cy="125.2" r=".26"/>
<circle cx="203.2" cy="127.4" r=".26"/>
<circle cx="204.4" cy="127.8" r=".26"/>
<circle cx="204.6" cy="122.1" r=".26"/>
<circle cx="204.7" cy="124.3" r=".26"/>
<circle cx="206.3" cy="123.4" r=".27"/>
<circle cx="208.3" cy="123.4" r=".26"/>
<circle cx="34.5" cy="141.5" r=".53"/>
<circle cx="34.5" cy="157.2" r=".52"/>
<circle cx="35.2" cy="143.5" r=".32"/>
<circle cx="35.3" cy="146.1" r=".32"/>
<circle cx="35.3" cy="148.7" r=".32"/>
<circle cx="35.3" cy="147.4" r=".32"/>
<circle cx="35.3" cy="144.8" r=".32"/>
<circle cx="35.3" cy="155.3" r=".33"/>
<circle cx="35.3" cy="154" r=".32"/>
<circle cx="35.3" cy="152.6" r=".32"/>
<circle cx="35.3" cy="151.3" r=".32"/>
<circle cx="35.3" cy="150" r=".32"/>
<circle cx="36.4" cy="146.8" r=".31"/>
<circle cx="36.4" cy="154.6" r=".31"/>
<circle cx="36.4" cy="152" r=".31"/>
<circle cx="36.4" cy="150.7" r=".31"/>
<circle cx="36.4" cy="155.9" r=".31"/>
<circle cx="36.4" cy="144.1" r=".31"/>
<circle cx="36.4" cy="148.1" r=".31"/>
<circle cx="36.4" cy="145.4" r=".31"/>
<circle cx="36.4" cy="149.4" r=".31"/>
<circle cx="36.4" cy="142.8" r=".31"/>
<circle cx="36.4" cy="153.3" r=".31"/>
<circle cx="37.5" cy="143.5" r=".31"/>
<circle cx="37.5" cy="155.3" r=".32"/>
<circle cx="37.5" cy="154" r=".31"/>
<circle cx="37.5" cy="152.7" r=".31"/>
<circle cx="37.5" cy="151.4" r=".31"/>
<circle cx="37.5" cy="148.7" r=".31"/>
<circle cx="37.5" cy="146.1" r=".31"/>
<circle cx="37.5" cy="147.4" r=".31"/>
<circle cx="37.5" cy="142.1" r=".31"/>
<circle cx="37.5" cy="144.8" r=".31"/>
<circle cx="37.5" cy="150" r=".31"/>
<circle cx="37.5" cy="156.6" r=".31"/>
<circle cx="38.7" cy="142.8" r=".31"/>
<circle cx="38.7" cy="149.4" r=".31"/>
<circle cx="38.7" cy="141.5" r=".31"/>
<circle cx="38.7" cy="148.1" r=".31"/>
<circle cx="38.7" cy="145.4" r=".31"/>
<circle cx="38.7" cy="144.1" r=".31"/>
<circle cx="38.7" cy="153.3" r=".32"/>
<circle cx="38.7" cy="146.8" r=".31"/>
<circle cx="38.7" cy="157.2" r=".32"/>
<circle cx="38.7" cy="155.9" r=".32"/>
<circle cx="38.7" cy="150.7" r=".32"/>
<circle cx="38.7" cy="152" r=".32"/>
<circle cx="38.7" cy="154.6" r=".32"/>
<circle cx="39.8" cy="150" r=".32"/>
<circle cx="39.8" cy="156.6" r=".32"/>
<circle cx="39.8" cy="151.3" r=".32"/>
<circle cx="39.8" cy="152.6" r=".32"/>
<circle cx="39.8" cy="154" r=".32"/>
<circle cx="39.8" cy="155.3" r=".33"/>
<circle cx="39.8" cy="144.8" r=".32"/>
<circle cx="39.8" cy="142.1" r=".32"/>
<circle cx="39.8" cy="147.4" r=".32"/>
<circle cx="39.8" cy="148.7" r=".32"/>
<circle cx="39.8" cy="146.1" r=".32"/>
<circle cx="39.8" cy="143.5" r=".32"/>
<circle cx="40.9" cy="142.8" r=".32"/>
<circle cx="40.9" cy="149.4" r=".32"/>
<circle cx="40.9" cy="148.1" r=".32"/>
<circle cx="40.9" cy="144.1" r=".32"/>
<circle cx="40.9" cy="145.4" r=".32"/>
<circle cx="40.9" cy="153.3" r=".31"/>
<circle cx="41" cy="146.8" r=".32"/>
<circle cx="41" cy="155.9" r=".31"/>
<circle cx="41" cy="150.7" r=".31"/>
<circle cx="41" cy="152" r=".31"/>
<circle cx="41" cy="154.6" r=".31"/>
<circle cx="42.1" cy="150" r=".31"/>
<circle cx="42.1" cy="144.8" r=".31"/>
<circle cx="42.1" cy="147.4" r=".31"/>
<circle cx="42.1" cy="148.7" r=".31"/>
<circle cx="42.1" cy="146.1" r=".31"/>
<circle cx="42.1" cy="151.4" r=".31"/>
<circle cx="42.1" cy="152.7" r=".31"/>
<circle cx="42.1" cy="154" r=".31"/>
<circle cx="42.1" cy="155.3" r=".32"/>
<circle cx="42.1" cy="143.5" r=".31"/>
<circle cx="42.8" cy="141.5" r=".53"/>
<circle cx="42.8" cy="157.2" r=".52"/>
<circle cx="48.9" cy="156.1" r=".52"/>
<circle cx="51.2" cy="145" r=".38"/>
<circle cx="51.2" cy="141.8" r=".38"/>
<circle cx="51.2" cy="141.8" r=".88"/>
<circle cx="51.2" cy="145" r=".88"/>
<circle cx="69.5" cy="156.1" r=".52"/>
<circle cx="72.7" cy="146.2" r="1.52"/>
<circle cx="72.7" cy="146.2" r=".53"/>
<circle cx="72.7" cy="146.2" r="1.03"/>
<circle cx="79.6" cy="152.5" r="1.53"/>
<circle cx="79.6" cy="152.5" r="1.03"/>
<circle cx="79.7" cy="152.5" r=".52"/>
<circle cx="34.5" cy="164.8" r=".68"/>
<circle cx="91.6" cy="164.8" r=".68"/>
</g>
<g fill="none" stroke="#000" stroke-width=".2">
<path d="M184.1 34.4l.9 .5-2.2 2.6zM190.6 38.5l.9 .5-2.1 2.6zM197.1 24.9h-6.4l-7.9 12.6M202.3 30.3h-6.4l-6.5 11.3M206.6 35h-6.3l-9.7 14.6M169.1 46.9l-20.7 14.1h-6.4M180 56.3l-12.1 11.4h-6.3M219 47.2h-6.3l-17.3 15.2M201.7 86h-6.3l-12.5 15M133.1 167.1h.8M133.1 166.2h.8M133.5 165.8v.9"/>
<path d="M138.3 169.7h.8M138.3 168.9h.8M138.7 168.5v.8M144.7 175h.8M144.7 174.2h.8M144.8 172.4h.9M144.8 171.6h.9M145.1 173.8v.8M145.2 171.1v.9M149.1 169.7h.8M149.1 168.9h.8M149.5 168.5v.8"/>
</g>
<g fill="none" stroke="#808080" stroke-width=".2">
<path d="M95.1 32.7h12.4M104.3 32.7l.5 3.3h-1zM104.3 32.7v15.3M104.3 53.1v15.9M31.8 79l3.3-.5v1zM31.8 69.7v12.5M31.8 79h24.5M71.6 79h22.7M91 78.5l3.3 .5-3.3 .5zM94.3 69.7v12.5M95.1 69h12.4M103.8 65.7h1l-.5 3.3z"/>
<path d="M95.1 97.1h12.4M103.8 93.8h1l-.5 3.3zM104.3 90.8v6.3M95.1 105.9h12.4M104.3 105.9l.5 3.2h-1zM104.3 105.9v6.3M94.3 132.5h13.2M104.3 132.5l.5 3.3h-1zM104.3 132.5v14.6M104.3 152.1v14.2M33.1 177.5l3.2-.5v1zM33.1 167.5v13.2"/>
<path d="M33.1 177.5h22.7M71.1 177.5h22M89.7 177l3.4 .5-3.4 .5zM93.1 167.5v13.2M94.3 166.3h13.2M103.8 162.9h1l-.5 3.4z"/>
</g>
<g fill="none" stroke="#c0c0c0" stroke-width=".2">
<path d="M118.6 153.3v49.9M118.6 157.2h34.9M153.5 153.3v49.9M153.5 158.1h43.1M172.5 153.3v28.6M184.4 153.3v28.6M196.6 153.3v49.9M266.7 153.3h-147.9v49.9M118.6 177.7h35M153.5 167.6h43.1M153.5 162.8h43.1M153.5 172.4h43.1"/>
<path d="M153.5 177.1h43.1M196.6 162.7h70.1M118.6 191.4l34.9 .1M118.6 184.6h35M118.8 197.8h34.7M153.6 181.9h43M196.6 197.8h70.1M196.6 184.9h70.1M206.7 184.9v12.9M217.5 197.8v5.4M242.2 197.8v5.4M252.2 184.9v12.9"/>
</g>
<path d="M139.7 3.2v9.5M3.1 107.9h9.6M266.7 107.9h9.5M139.7 203.2v9.6" fill="none" stroke="#c0c0c0" stroke-width=".25"/>
<path d="M12.7 12.7h254v190.5h-254z" fill="none" stroke="#c0c0c0" stroke-width=".5"/>
<path d="M182.7 100.8l-.1 .1 .1 .4 .2-.3-.2 .3a.34 .34 0 0 0 .4 0 .34 .34 0 0 0 0-.5 .34 .34 0 0 0-.4 0zM184.1 34.4l.9 .5-2.2 2.6zM190.6 38.5l.9 .5-2.1 2.6zM190.4 49.4l-.1 .3 .1 .2 .2-.3-.2 .3a.34 .34 0 0 0 .5-.1 .34 .34 0 0 0-.1-.4 .34 .34 0 0 0-.4 0zM179.9 56a.35 .35 0 0 0-.2 .4 .35 .35 0 0 0 .5 .2 .35 .35 0 0 0 .1-.5l-.3 .2 .3-.2zM168.8 46.6a.33 .33 0 0 0 0 .5 .33 .33 0 0 0 .5 0 .33 .33 0 0 0 .1-.4l-.3 .2 .2-.3-.2-.1zM195.1 62.2l.1 .4 .2-.2-.2 .2a.34 .34 0 0 0 .5 0 .34 .34 0 0 0-.1-.5 .34 .34 0 0 0-.5 .1z" fill="#000"/>
<path d="M104.3 132.5l.5 3.3h-1zM103.8 162.9h1l-.5 3.4zM33.1 177.5l3.2-.5v1zM89.7 177l3.4 .5-3.4 .5zM103.8 93.8h1l-.5 3.3zM104.3 105.9l.5 3.2h-1zM31.8 79l3.3-.5v1zM91 78.5l3.3 .5-3.3 .5zM103.8 65.7h1l-.5 3.3zM104.3 32.7l.5 3.3h-1z" fill="#808080"/>
<g font-size="8.5">
<text x="221.9" y="174.2">Case</text>
<text x="198.9" y="195.5">A</text>
</g>
<g font-size="8.1">
<text x="67.6" y="8.9">2</text>
<text x="207.3" y="8.9">1</text>
<text x="4.4" y="56.2">B</text>
<text x="270.4" y="56.2">B</text>
<text x="3.7" y="164.1">A</text>
<text x="269.7" y="164.1">A</text>
<text x="67.6" y="212.4">2</text>
<text x="207.3" y="212.4">1</text>
</g>
<g font-size="4.2">
<text x="197.7" y="26.5">Power Switch</text>
<text x="60" y="30.1">TOP</text>
<text x="202.8" y="31.8">Charging Port</text>
<text x="207.2" y="36.6">PCB</text>
<text x="219.5" y="48.8">NFC Reader</text>
<text x="124.8" y="62.6">Speaker</text>
<text x="135.2" y="69.3">Battery Pack</text>
<text x="202.2" y="87.6">Grooves for Tactile</text>
<text x="57.9" y="95.4">SIDE</text>
<text x="202.2" y="91.7">Card Locator Rings</text>
<text x="55.6" y="128.6">BOTTOM</text>
</g>
<g font-size="4.2" fill="#808080">
<text x="97.9" y="52.1">145.00</text>
<text x="57.5" y="80.6">250.00</text>
<text x="99" y="103.2">35.00</text>
<text x="97.9" y="151.2">135.00</text>
<text x="57" y="179.1">240.00</text>
</g>
<g font-size="3.4">
<text x="197.8" y="166">TITLE:</text>
<text x="198.7" y="188.1">SIZE</text>
<text x="207.5" y="188.1">DWG. NO.</text>
<text x="256.5" y="188.2">REV</text>
<text x="198.8" y="201.7">SCALE: 1:4</text>
<text x="217.7" y="201.8">WEIGHT:</text>
<text x="244.5" y="201.7">SHEET 1 OF 1</text>
</g>
<text font-size="3.2" x="127.2" y="189.8">PETG Plastic</text>
<text font-size="3" x="14" y="213.5">SOLIDWORKS Educational Product. For Instructional Use Only.</text>
<g font-size="2.5">
<text x="176.5" y="161.3">LAF</text>
<text x="186.1" y="161.4">3/21/26</text>
</g>
<text font-size="2.4" x="119.8" y="156.2">UNLESS OTHERWISE SPECIFIED:</text>
<g font-size="2.2">
<text x="119.5" y="161.8">DIMENSIONS ARE IN MILLIMETERS</text>
<text x="154.8" y="161.4">DRAWN</text>
<text x="175.4" y="156.6">NAME</text>
<text x="187.9" y="156.7">DATE</text>
<text x="119.5" y="164.4">TOLERANCES:</text>
<text x="119.5" y="167.1">FRACTIONAL</text>
<text x="154.9" y="166.3">CHECKED</text>
<text x="119.5" y="169.7">ANGULAR: MACH</text>
<text x="119.5" y="172.4">TWO PLACE DECIMAL</text>
<text x="142.5" y="169.7">BEND</text>
<text x="154.8" y="170.9">ENG APPR.</text>
<text x="119.5" y="175">THREE PLACE DECIMAL</text>
<text x="154.9" y="175.7">MFG APPR.</text>
<text x="154.9" y="180.4">Q.A.</text>
<text x="154.9" y="184.6">COMMENTS:</text>
</g>
<text font-size="2.1" x="123.1" y="201.6">DO NOT SCALE DRAWING</text>
<g font-size="2">
<text x="119.2" y="180.6">INTERPRET GEOMETRIC</text>
<text x="119.2" y="183.1">TOLERANCING PER:</text>
<text x="119.1" y="186.7">MATERIAL</text>
<text x="119.1" y="193.5">FINISH</text>
</g>
</svg>
